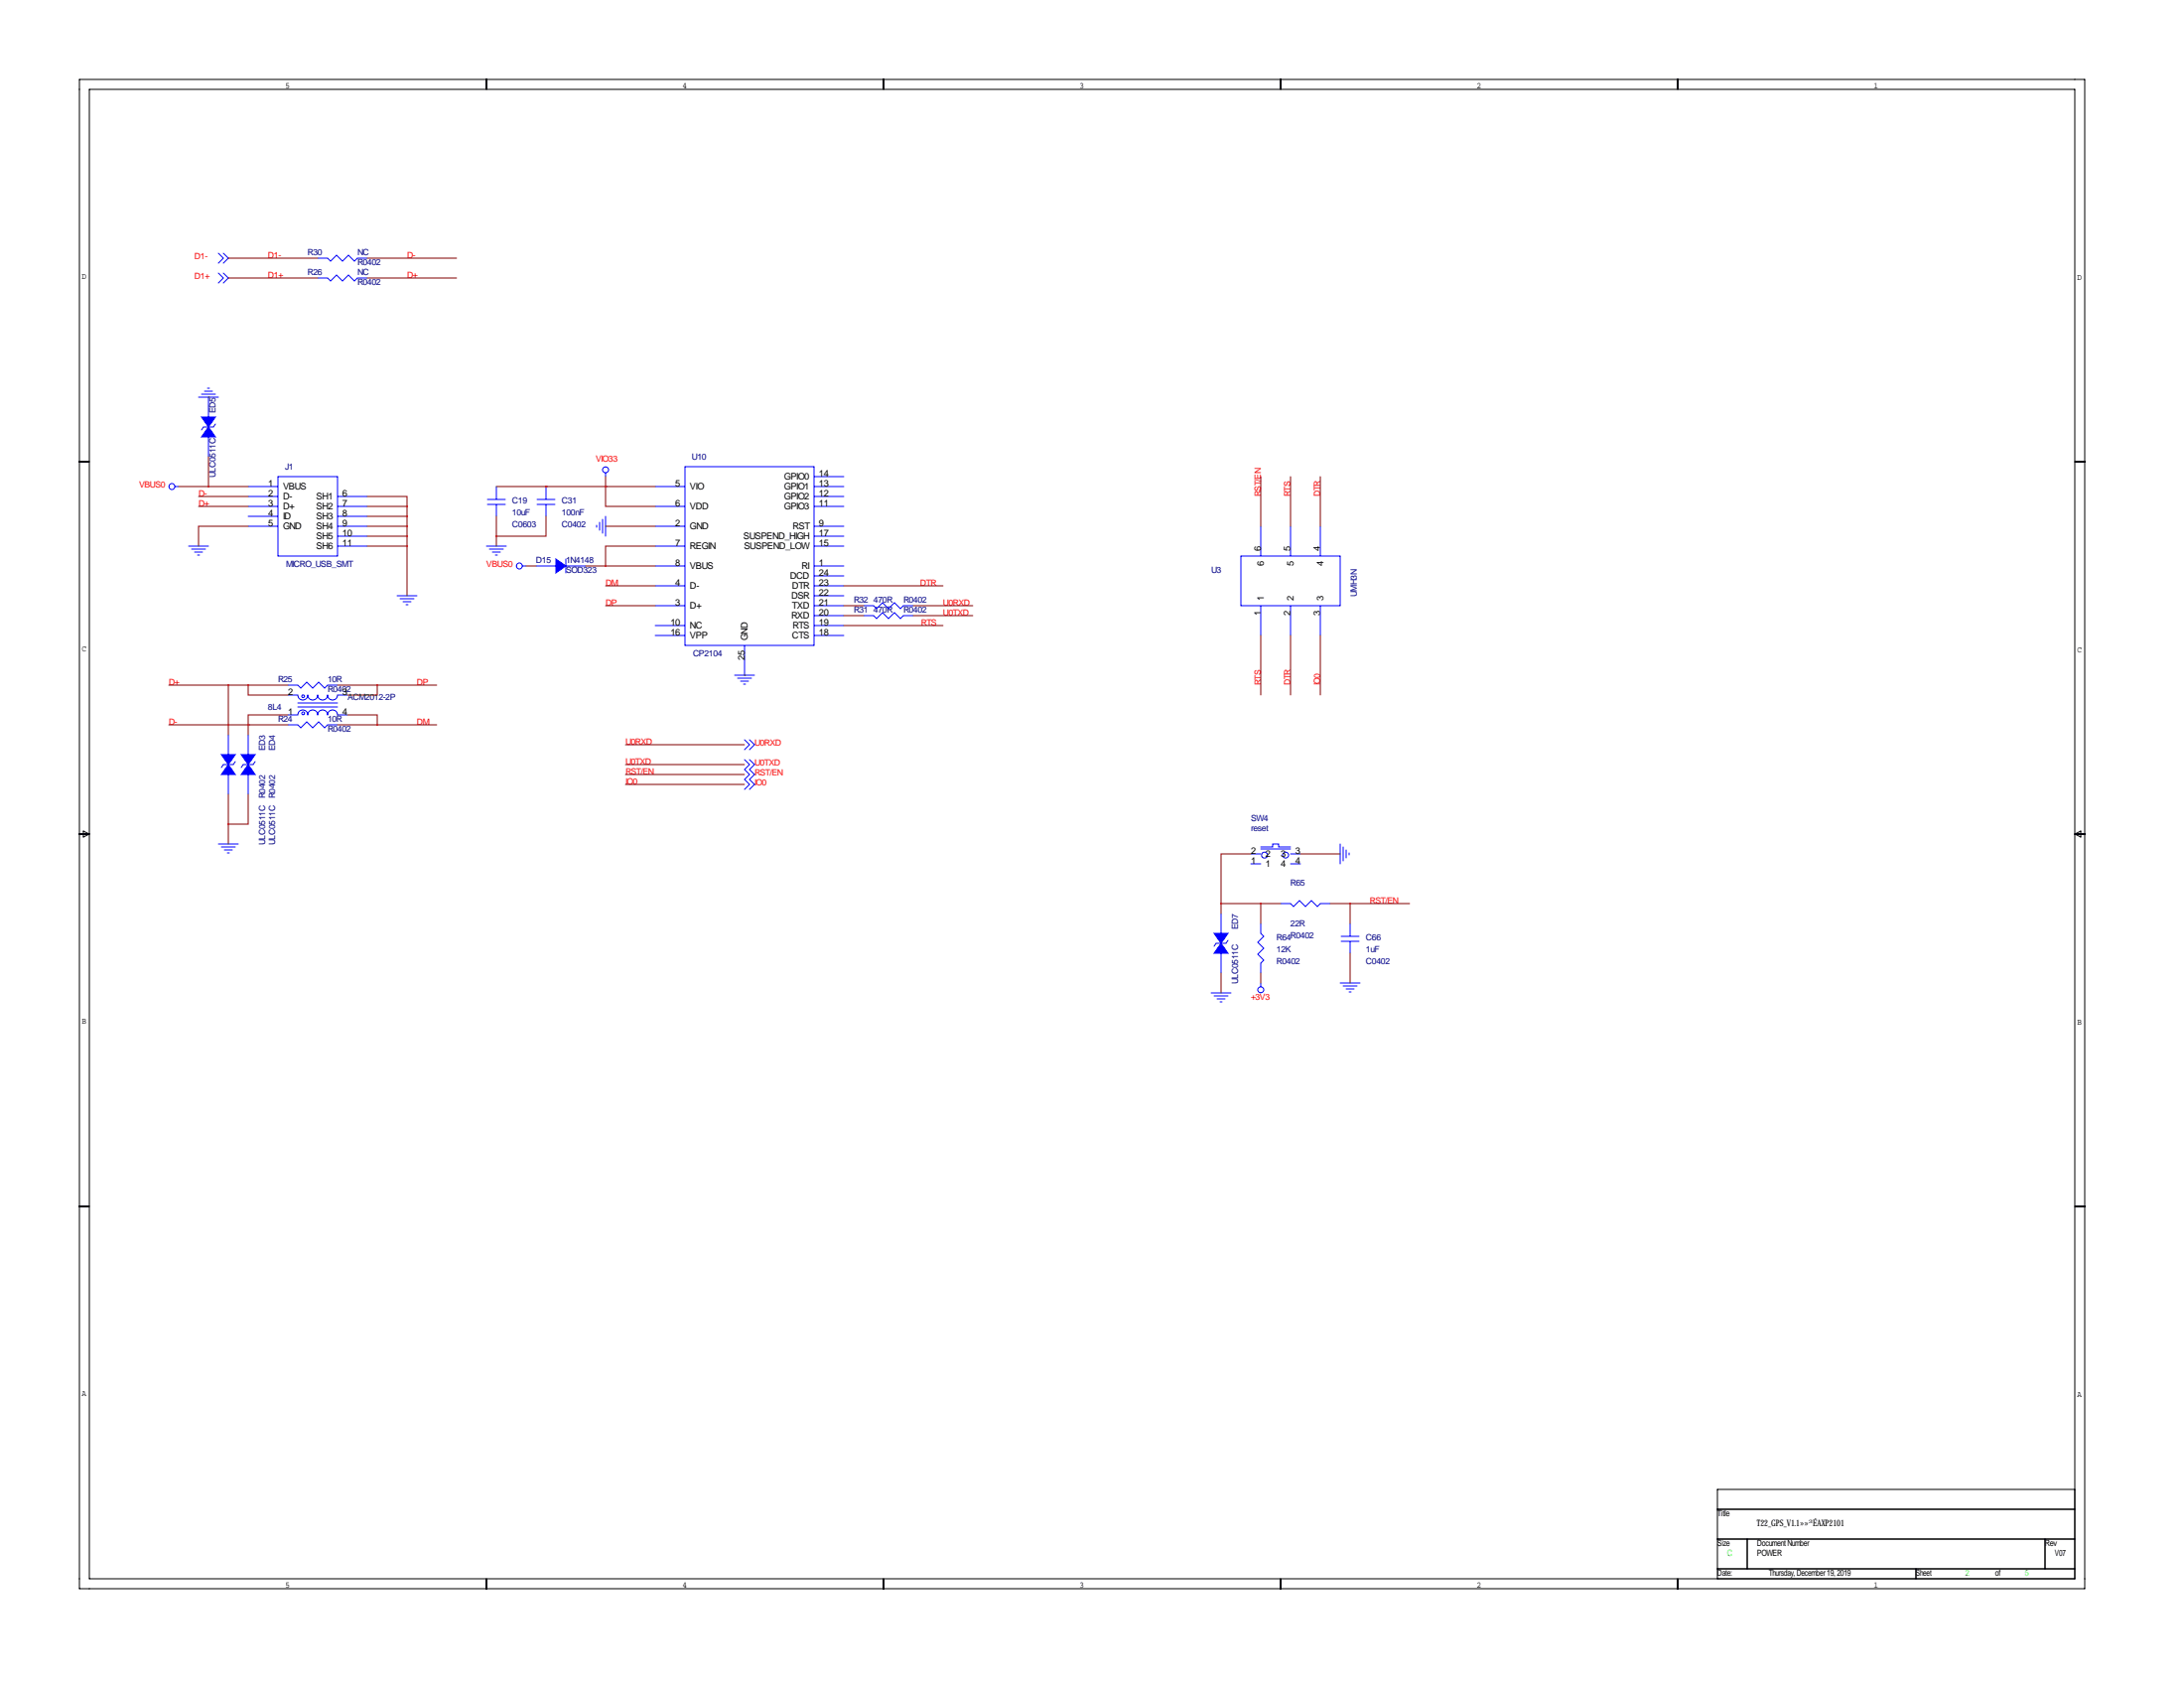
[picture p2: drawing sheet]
<svg xmlns="http://www.w3.org/2000/svg" width="559mm" height="432mm" viewBox="0 0 559 432" stroke-linecap="round" stroke-linejoin="round" font-family="sans-serif">
<g fill="none" stroke="#000" stroke-width=".25">
<path d="M20.3 20.3h513.1v386.1h-513.1zM22.9 22.9h508v381h-508zM124.5 20.3v2.6M226.1 20.3v2.6M327.7 20.3v2.6M429.3 20.3v2.6M20.3 118.1h2.6M530.9 118.1h2.5M20.3 213.4h2.6M21.3 212.6l1.6 .8-1.6 .7zM530.9 213.4h2.5M530.9 213.4l1.5-.8v1.5z"/>
<path d="M20.3 308.6h2.6M530.9 308.6h2.5M439.4 386.1h91.5M439.4 393.7h91.5M447 393.7v7.6M523.2 393.7v7.6M530.9 381h-91.5v22.9M124.5 403.9v2.5M226.1 403.9v2.5M327.7 403.9v2.5M429.3 403.9v2.5M439.4 401.3h91.5"/>
<path d="M490.2 401.3v2.6"/>
</g>
<g fill="none" stroke="#00f" stroke-width=".25">
<path d="M55.9 64.8l1.2 1.2-1.2 1.3M55.9 69.8l1.2 1.3-1.2 1.3M57.1 64.8l1.3 1.2-1.3 1.3M57.1 69.8l1.3 1.3-1.3 1.3M81.3 71.1h2.5l.8 .8 1.5-1.5 1.5 1.5 1.6-1.5 1.5 1.5 .7-.8h2.6M81.3 66h2.5l.8 .8 1.5-1.5 1.5 1.5 1.6-1.5 1.5 1.5 .7-.8h2.6M53.1 99.3h.5M50.8 101.6h5.1M51.6 100.8h3.5M52.3 100.1h2.1M53.3 101.6v5.1M53.3 111.8v5"/>
<path d="M55.1 108.5l-.5 .7h-2.5l-.5 .8M175.3 119.4h33v45.7h-33zM44.7 124.5h1M48.3 139.7h5M63.5 124.5h7.6M63.5 129.5h7.6M63.5 134.6h7.6M63.5 127h7.6M63.5 132.1h7.6M71.1 121.9h15.3v20.3h-15.3zM86.4 139.7h7.6M86.4 129.5h7.6"/>
<path d="M86.4 134.6h7.6M86.4 127h7.6M86.4 137.2h7.6M86.4 132.1h7.6M124.5 139.7h5M124.7 127.8h4.6M124.7 129h4.6M127 124.5v3.3M127 129v3.1M137.4 127.8h4.6M137.4 129h4.6M139.7 124.5v3.3"/>
<path d="M139.7 129v3.1M152.7 134.4v.5M153.4 133.6v2M154.2 132.8v3.6M154.9 120.9v1M154.9 132.1v5.1M167.6 124.5h7.7M167.6 139.7h7.7M167.6 129.5h7.7M167.6 134.6h7.7M208.3 124.5h7.6M208.3 139.7h7.6"/>
<path d="M208.3 129.5h7.6M208.3 134.6h7.6M208.3 121.9h7.6M208.3 127h7.6M208.3 137.2h7.6M322.6 134.6v7.6M330.2 134.6v7.6M337.8 134.6v7.6M49 140.5h3.6M49.8 141.2h2M50.5 142h.6M101.6 152.4h5.1"/>
<path d="M102.4 153.2h3.5M103.1 153.9h2.1M103.9 154.7h.5M125.2 140.5h3.6M126 141.2h2M126.7 142h.6M133.6 144.8h1M137.2 144.8h5M144.8 144.8h5.1M144.8 143v3.6M167.6 144.8h7.7M167.6 149.9h7.7"/>
<path d="M167.6 154.9h7.7M208.3 144.8h7.6M208.3 149.9h7.6M208.3 154.9h7.6M208.3 147.3h7.6M208.3 152.4h7.6M208.3 157.5h7.6M221 154.9h2.5l.8 .8 1.5-1.5 1.5 1.5 1.6-1.5 1.5 1.5 .7-.8h2.6M221 157.5h2.5l.8 .7 1.5-1.5 1.5 1.5 1.6-1.5 1.5 1.5 .7-.7h2.6M317.5 142.2h25.4v12.7h-25.4zM322.6 154.9v7.7M330.2 154.9v7.7"/>
<path d="M337.8 154.9v7.7M73.7 177.8h2.5a1.27 1.27 0 0 0 1.3 1.3 1.27 1.27 0 0 0 1.2-1.3 1.27 1.27 0 0 0 1.3 1.3 1.27 1.27 0 0 0 1.3-1.3 1.27 1.27 0 0 0 1.2 1.3 1.27 1.27 0 0 0 1.3-1.3 1.27 1.27 0 0 0 1.3 1.3 1.27 1.27 0 0 0 1.3-1.3h2.5M73.7 175.3h2.5l.8 .7 1.5-1.5 1.5 1.5 1.5-1.5 1.6 1.5 .7-.7h2.6M76.2 179.8h10.2M167.6 162.6h7.7M167.6 160h7.7M188 172.7h5M188.7 173.5h3.6M189.5 174.2h2M190.2 175h.6M190.5 165.1v7.6M208.3 162.6h7.6"/>
<path d="M208.3 160h7.6M58.4 188v5M58.4 198.1v5.1M60.2 194.8l-.5 .8h-2.6l-.5 .7M63.5 188v5M63.5 198.1v5.1M65.3 194.8l-.5 .8h-2.6l-.5 .7M73.7 182.9h2.5a1.27 1.27 0 0 1 1.3-1.3 1.27 1.27 0 0 1 1.2 1.3 1.27 1.27 0 0 1 1.3-1.3 1.27 1.27 0 0 1 1.3 1.3 1.27 1.27 0 0 1 1.3-1.3 1.27 1.27 0 0 1 1.2 1.3 1.27 1.27 0 0 1 1.3-1.3 1.27 1.27 0 0 1 1.3 1.3h2.5M73.7 185.4h2.5l.8 .8 1.5-1.5 1.5 1.5 1.5-1.5 1.6 1.5 .7-.8h2.6M76.2 180.8h10.2M190.5 194.3l1.3 1.3-1.3 1.2 1.3 1.3-1.3 1.3 1.3 1.3-1.3 1.2M190.5 189.2l1.3 1.3-1.3 1.3"/>
<path d="M191.8 194.3l1.2 1.3-1.2 1.2 1.2 1.3-1.2 1.3 1.2 1.3-1.2 1.2M191.8 189.2l1.2 1.3-1.2 1.3M55.9 215.9h5.1M56.6 216.7h3.6M57.4 217.4h2M58.2 218.2h.5M320 218.4h2.6M322.6 216.7h3v-.8h1.6v.8h3M322.6 217.2h7.6M330.2 218.4h2.5M342.9 215.9v5.1M343.7 216.7v3.5"/>
<path d="M344.4 217.4v2.1M345.2 218.2v.5M312.4 233.7v5.1M320 221h2.6M322.6 236.2v2.6l.7 .7-1.5 1.5 1.5 1.6-1.5 1.5 1.5 1.5-.7 .8v2.5M327.7 231.1h2.5l.8 .8 1.5-1.5 1.5 1.5 1.5-1.5 1.6 1.5 .7-.8h2.6M330.2 221h2.5M343.2 239.5h4.5M345.4 236.2v3.3M309.9 254h5.1M310.6 254.8h3.6M311.4 255.5h2"/>
<path d="M312.2 256.3h.5M312.4 243.8v5.1M314.2 240.5l-.5 .8h-2.6l-.5 .8M322.6 251.5v1M342.9 251.5h5.1M343.2 240.8h4.5M343.7 252.2h3.5M344.4 253h2.1M345.2 253.7h.5M345.4 240.8v3"/>
<circle cx="44" cy="124.5" r=".76"/>
<circle cx="154.9" cy="120.2" r=".76"/>
<circle cx="132.9" cy="144.8" r=".76"/>
<circle cx="77.6" cy="178.1" r=".36"/>
<circle cx="77.6" cy="182.5" r=".36"/>
<circle cx="323.5" cy="218.7" r=".76"/>
<circle cx="328.9" cy="218.7" r=".76"/>
<circle cx="322.6" cy="253.2" r=".76"/>
</g>
<g fill="#00f" stroke="#00f" stroke-width=".25">
<path d="M51.6 106.7h3.5l-1.8 2.5z"/>
<path d="M53.3 109.2l1.8 2.6h-3.5z"/>
<path d="M56.6 193h3.6l-1.8 2.6z"/>
<path d="M58.4 195.6l1.8 2.5h-3.6z"/>
<path d="M61.7 193h3.6l-1.8 2.6z"/>
<path d="M63.5 195.6l1.8 2.5h-3.6z"/>
<path d="M142.2 143l2.6 1.8-2.6 1.8z"/>
<path d="M312.4 241.3l1.8 2.5h-3.6z"/>
<path d="M310.6 238.8h3.6l-1.8 2.5z"/>
</g>
<g fill="none" stroke="#800000" stroke-width=".25">
<path d="M58.4 66h22.9M58.4 71.1h22.9M94 66h22.8M94 71.1h22.8M53.3 101.6h.1M53.3 116.8v7.7M45.7 124.5h17.8M50.8 129.5h12.7M50.8 127h12.7M63.5 134.6h-12.7v5.1M94 127h10.1v2.5M94 129.5h10.1"/>
<path d="M94 134.6h10.1M94 132.1h10.1M94 137.2h10.1M94 139.7h10.1M104.1 129.5v22.9M127 124.5h40.6M127 132.1v7.6M139.7 124.5h.1M139.7 132.1v5.1h-12.7M154.9 124.5v5h12.7M154.9 124.5h.1M154.9 121.9v2.6"/>
<path d="M154.9 134.6h12.7M167.6 139.7h-12.7v5.1M322.6 121.9v12.7M330.2 121.9v12.7M337.8 121.9v12.7M134.6 144.8h2.6M149.9 144.8h17.7M154.9 154.9h12.7M154.9 149.9h12.7M215.9 154.9h5.1M215.9 157.5h5.1M215.9 149.9h25.4"/>
<path d="M233.7 154.9h15.2M233.7 157.5h15.2M43.2 175.3h30.5M58.4 175.3v12.7M63.5 175.3v2.5h10.2M86.4 175.3h25.4M96.5 175.3v2.5h-7.6M190.5 172.7h.1M215.9 160h25.4M322.6 162.6v15.2M330.2 162.6v15.2M337.8 162.6v15.2"/>
<path d="M43.2 185.4h30.5M63.5 185.4h.1M63.5 185.4v2.6M73.7 182.9h-10.2v2.5M86.4 185.4h25.4M88.9 182.9h7.6v2.5M160 190.5h30.5M160 195.6h30.5M160 198.1h30.5M58.4 203.2v12.7M63.5 203.2v7.6h-5.1M160 200.7h30.5"/>
<path d="M320 218.4h-7.6v12.7M332.7 218.4h10.2M312.4 231.1h15.3M312.4 231.1v2.6M322.6 231.1v5.1M340.4 231.1h20.3M345.4 231.1v5.1M312.4 248.9v5.1M322.6 248.9v2.6M345.4 243.8v7.7"/>
</g>
<path d="M154.9 144.8a.05 .05 0 0 0 .1 0 .05 .05 0 0 0-.1 0zM154.9 124.5a.05 .05 0 0 0 .1 0 .05 .05 0 0 0-.1 0zM53.3 124.5a.05 .05 0 0 0 .1 0 .05 .05 0 0 0-.1 0zM104.1 129.5a.05 .05 0 0 0 .1 0 .05 .05 0 0 0-.1 0zM104.1 132.1a.05 .05 0 0 0 .1 0 .05 .05 0 0 0-.1 0zM104.1 139.7a.05 .05 0 0 0 .1 0 .05 .05 0 0 0-.1 0zM104.1 137.2a.05 .05 0 0 0 .1 0 .05 .05 0 0 0-.1 0zM104.1 134.6a.05 .05 0 0 0 .1 0 .05 .05 0 0 0-.1 0zM345.4 231.1a.05 .05 0 0 0 .1 0 .05 .05 0 0 0-.1 0zM154.9 124.5a.05 .05 0 0 0 .1 0 .05 .05 0 0 0-.1 0z" fill="#800000" stroke="#800000" stroke-width=".51"/>
<g font-size="2.4">
<text x="68.6" y="124.5">1</text>
<text x="72.4" y="125.3">VBUS</text>
<text x="172.8" y="124.5">5</text>
<text x="176.5" y="125.3">VIO</text>
<text x="200.7" y="122.7">GPIO0</text>
<text x="200.7" y="125.3">GPIO1</text>
<text x="209.5" y="121.9">14</text>
<text x="209.5" y="124.5">13</text>
<text x="68.6" y="127">2</text>
<text x="68.6" y="129.5">3</text>
<text x="72.4" y="127.8">D-</text>
<text x="72.4" y="130.3">D+</text>
<text x="80.9" y="127.8">SH1</text>
<text x="80.9" y="130.3">SH2</text>
<text x="87.6" y="127">6</text>
<text x="87.6" y="129.5">7</text>
<text x="172.8" y="129.5">6</text>
<text x="176.5" y="130.3">VDD</text>
<text x="200.7" y="127.8">GPIO2</text>
<text x="200.7" y="130.3">GPIO3</text>
<text x="209.5" y="127">12</text>
<text x="209.5" y="129.5">11</text>
<text x="68.6" y="132.1">4</text>
<text x="68.6" y="134.6">5</text>
<text x="72.4" y="132.9">ID</text>
<text x="72.4" y="135.4">GND</text>
<text x="80.9" y="132.9">SH3</text>
<text x="80.9" y="135.4">SH4</text>
<text x="80.9" y="138">SH5</text>
<text x="87.6" y="132.1">8</text>
<text x="87.6" y="134.6">9</text>
<text x="87.6" y="137.2">10</text>
<text x="172.8" y="134.6">2</text>
<text x="176.5" y="135.4">GND</text>
<text x="190.2" y="138">SUSPEND_HIGH</text>
<text x="202.8" y="135.4">RST</text>
<text x="209.5" y="134.6">9</text>
<text x="209.5" y="137.2">17</text>
<text x="80.9" y="140.5">SH6</text>
<text x="87.6" y="139.7">11</text>
<text x="172.8" y="139.7">7</text>
<text x="176.5" y="140.5">REGIN</text>
<text x="190.3" y="140.5">SUSPEND_LOW</text>
<text x="209.5" y="139.7">15</text>
<text x="322.6" y="141" transform="rotate(-90 322.6 141)">6</text>
<text x="330.2" y="141" transform="rotate(-90 330.2 141)">5</text>
<text x="337.8" y="141" transform="rotate(-90 337.8 141)">4</text>
<text x="172.8" y="144.8">8</text>
<text x="172.8" y="149.9">4</text>
<text x="176.5" y="145.6">VBUS</text>
<text x="202.1" y="148.1">DCD</text>
<text x="205.1" y="145.6">RI</text>
<text x="209.5" y="144.8">1</text>
<text x="209.5" y="147.3">24</text>
<text x="209.5" y="149.9">23</text>
<text x="323.4" y="144.7" transform="rotate(-90 323.4 144.7)">6</text>
<text x="331" y="144.7" transform="rotate(-90 331 144.7)">5</text>
<text x="338.6" y="144.7" transform="rotate(-90 338.6 144.7)">4</text>
<text x="172.8" y="154.9">3</text>
<text x="176.5" y="150.7">D-</text>
<text x="176.5" y="155.7">D+</text>
<text x="202.4" y="153.2">DSR</text>
<text x="202.7" y="150.7">DTR</text>
<text x="202.7" y="155.7">TXD</text>
<text x="209.5" y="152.4">22</text>
<text x="209.5" y="154.9">21</text>
<text x="323.4" y="153.7" transform="rotate(-90 323.4 153.7)">1</text>
<text x="331" y="153.7" transform="rotate(-90 331 153.7)">2</text>
<text x="338.6" y="153.7" transform="rotate(-90 338.6 153.7)">3</text>
<text x="171.6" y="160">10</text>
<text x="176.5" y="160.8">NC</text>
<text x="202.4" y="158.3">RXD</text>
<text x="202.8" y="160.8">RTS</text>
<text x="209.5" y="157.5">20</text>
<text x="209.5" y="160">19</text>
<text x="322.6" y="157.4" transform="rotate(-90 322.6 157.4)">1</text>
<text x="330.2" y="157.4" transform="rotate(-90 330.2 157.4)">2</text>
<text x="337.8" y="157.4" transform="rotate(-90 337.8 157.4)">3</text>
<text x="171.6" y="162.6">16</text>
<text x="176.5" y="163.4">VPP</text>
<text x="191.3" y="163.8" transform="rotate(-90 191.3 163.8)">GND</text>
<text x="202.7" y="163.4">CTS</text>
<text x="209.5" y="162.6">18</text>
<text x="190.5" y="168.8" transform="rotate(-90 190.5 168.8)">25</text>
<text x="73.7" y="177.8">2</text>
<text x="87.6" y="177.8">3</text>
<text x="73.7" y="182.9">1</text>
<text x="87.6" y="182.9">4</text>
<text x="320.1" y="221">1</text>
<text x="320.1" y="218.4">2</text>
<text x="323.8" y="221.8">1</text>
<text x="323.8" y="219.2">2</text>
<text x="327.7" y="219.2">3</text>
<text x="327.7" y="221.8">4</text>
<text x="331.5" y="218.4">3</text>
<text x="331.5" y="221">4</text>
</g>
<text font-size="2.3" x="449.6" y="390.4">T22_GPS_V1.1»»³ÉAXP2101</text>
<g font-size="2.2">
<text x="73.1" y="22.6">5</text>
<text x="174.7" y="22.6">4</text>
<text x="276.3" y="22.6">3</text>
<text x="377.9" y="22.6">2</text>
<text x="479.5" y="22.6">1</text>
<text x="21" y="71.4">D</text>
<text x="531.5" y="71.6">D</text>
<text x="21" y="166.6">C</text>
<text x="531.5" y="166.9">C</text>
<text x="21" y="261.9">B</text>
<text x="531.5" y="262.1">B</text>
<text x="21" y="357.1">A</text>
<text x="531.5" y="357.4">A</text>
<text x="439.4" y="387.9">Title</text>
<text x="439.4" y="395.5">Size</text>
<text x="449.6" y="395.5">Document Number</text>
<text x="523.2" y="395.5">Rev</text>
<text x="449.6" y="398">POWER</text>
<text x="525.8" y="398">V07</text>
<text x="73.1" y="406.1">5</text>
<text x="174.7" y="406.1">4</text>
<text x="276.3" y="406.1">3</text>
<text x="377.9" y="406.1">2</text>
<text x="439.4" y="403.1">Date:</text>
<text x="452.6" y="403.1">Thursday, December 19, 2019</text>
<text x="479.5" y="406.1">1</text>
<text x="490.2" y="403.1">Sheet</text>
<text x="510.5" y="403.1">of</text>
</g>
<g font-size="2.2" fill="#000080">
<text x="78.7" y="65.3">R30</text>
<text x="91.4" y="65.3">NC</text>
<text x="78.7" y="70.4">R26</text>
<text x="91.4" y="70.4">NC</text>
<text x="91.4" y="67.8">R0402</text>
<text x="91.4" y="72.9">R0402</text>
<text x="55.1" y="105.7" transform="rotate(-90 55.1 105.7)">ED5</text>
<text x="177" y="117.6">U10</text>
<text x="55.1" y="122.2" transform="rotate(-90 55.1 122.2)">ULC0511C</text>
<text x="72.9" y="120.1">J1</text>
<text x="131.1" y="128.8">C19</text>
<text x="131.1" y="131.8">10uF</text>
<text x="143.8" y="128.8">C31</text>
<text x="143.8" y="131.8">100nF</text>
<text x="131.1" y="134.9">C0603</text>
<text x="143.8" y="134.9">C0402</text>
<text x="73.2" y="145">MICRO_USB_SMT</text>
<text x="137.2" y="144">D15</text>
<text x="144.8" y="146.6">SOD323</text>
<text x="144.8" y="144">1N4148</text>
<text x="309.9" y="146.6">U3</text>
<text x="218.4" y="154.2">R32</text>
<text x="223.5" y="154.2">470R</text>
<text x="231.1" y="154.2">R0402</text>
<text x="347.2" y="152.7" transform="rotate(-90 347.2 152.7)">UMH3N</text>
<text x="218.4" y="156.7">R31</text>
<text x="223.5" y="156.7">470R</text>
<text x="231.1" y="156.7">R0402</text>
<text x="177.3" y="167.9">CP2104</text>
<text x="71.1" y="174.5">R25</text>
<text x="83.8" y="177">R0402</text>
<text x="83.8" y="174.5">10R</text>
<text x="88.9" y="179.1">ACM2012-2P</text>
<text x="68.6" y="181.6">8L4</text>
<text x="71.1" y="184.7">R24</text>
<text x="83.8" y="184.7">10R</text>
<text x="83.8" y="187.2">R0402</text>
<text x="67.8" y="192" transform="rotate(-90 67.8 192)">ED3</text>
<text x="70.4" y="192" transform="rotate(-90 70.4 192)">ED4</text>
<text x="67.8" y="204.2" transform="rotate(-90 67.8 204.2)">R0402</text>
<text x="70.4" y="204.2" transform="rotate(-90 70.4 204.2)">R0402</text>
<text x="320" y="210.1">SW4</text>
<text x="320" y="212.6">reset</text>
<text x="67.8" y="216.2" transform="rotate(-90 67.8 216.2)">ULC0511C</text>
<text x="70.4" y="216.2" transform="rotate(-90 70.4 216.2)">ULC0511C</text>
<text x="330.2" y="226.6">R65</text>
<text x="316.7" y="237.7" transform="rotate(-90 316.7 237.7)">ED7</text>
<text x="330.2" y="237">22R</text>
<text x="326.6" y="240.5">R64R0402</text>
<text x="326.6" y="243.6">12K</text>
<text x="349.5" y="240.5">C66</text>
<text x="349.5" y="243.6">1uF</text>
<text x="316.7" y="251.7" transform="rotate(-90 316.7 251.7)">ULC0511C</text>
<text x="326.6" y="246.6">R0402</text>
<text x="349.5" y="246.6">C0402</text>
</g>
<g font-size="2.2" fill="#f00">
<text x="49.8" y="66.3">D1-</text>
<text x="49.8" y="71.4">D1+</text>
<text x="68.6" y="66">D1-</text>
<text x="68.6" y="71.1">D1+</text>
<text x="104.1" y="71.1">D+</text>
<text x="104.1" y="66">D-</text>
<text x="152.4" y="118.1">VIO33</text>
<text x="35.6" y="124.7">VBUS0</text>
<text x="50.8" y="129.5">D+</text>
<text x="50.8" y="127">D-</text>
<text x="322.6" y="127" transform="rotate(-90 322.6 127)">RST/EN</text>
<text x="330.2" y="127" transform="rotate(-90 330.2 127)">RTS</text>
<text x="337.8" y="127" transform="rotate(-90 337.8 127)">DTR</text>
<text x="124.5" y="145">VBUS0</text>
<text x="154.9" y="149.9">DM</text>
<text x="235.5" y="149.9">DTR</text>
<text x="154.9" y="154.9">DP</text>
<text x="241.3" y="154.9">U0RXD</text>
<text x="235.7" y="160">RTS</text>
<text x="241.3" y="157.5">U0TXD</text>
<text x="43.2" y="175.3">D+</text>
<text x="106.7" y="175.3">DP</text>
<text x="322.6" y="175.3" transform="rotate(-90 322.6 175.3)">RTS</text>
<text x="330.2" y="175.3" transform="rotate(-90 330.2 175.3)">DTR</text>
<text x="337.8" y="175.3" transform="rotate(-90 337.8 175.3)">IO0</text>
<text x="43.2" y="185.4">D-</text>
<text x="106.7" y="185.4">DM</text>
<text x="160" y="190.5">U0RXD</text>
<text x="193" y="190.8">U0RXD</text>
<text x="160" y="195.6">U0TXD</text>
<text x="193" y="195.8">U0TXD</text>
<text x="160" y="200.7">IO0</text>
<text x="160" y="198.1">RST/EN</text>
<text x="193" y="198.4">RST/EN</text>
<text x="193" y="200.9">IO0</text>
<text x="350.5" y="231.1">RST/EN</text>
<text x="320" y="255.8">+3V3</text>
</g>
<g font-size="2.2" fill="#0f0">
<text x="442" y="398">C</text>
<text x="502.9" y="403.1">2</text>
<text x="518.2" y="403.1">5</text>
</g>
</svg>
